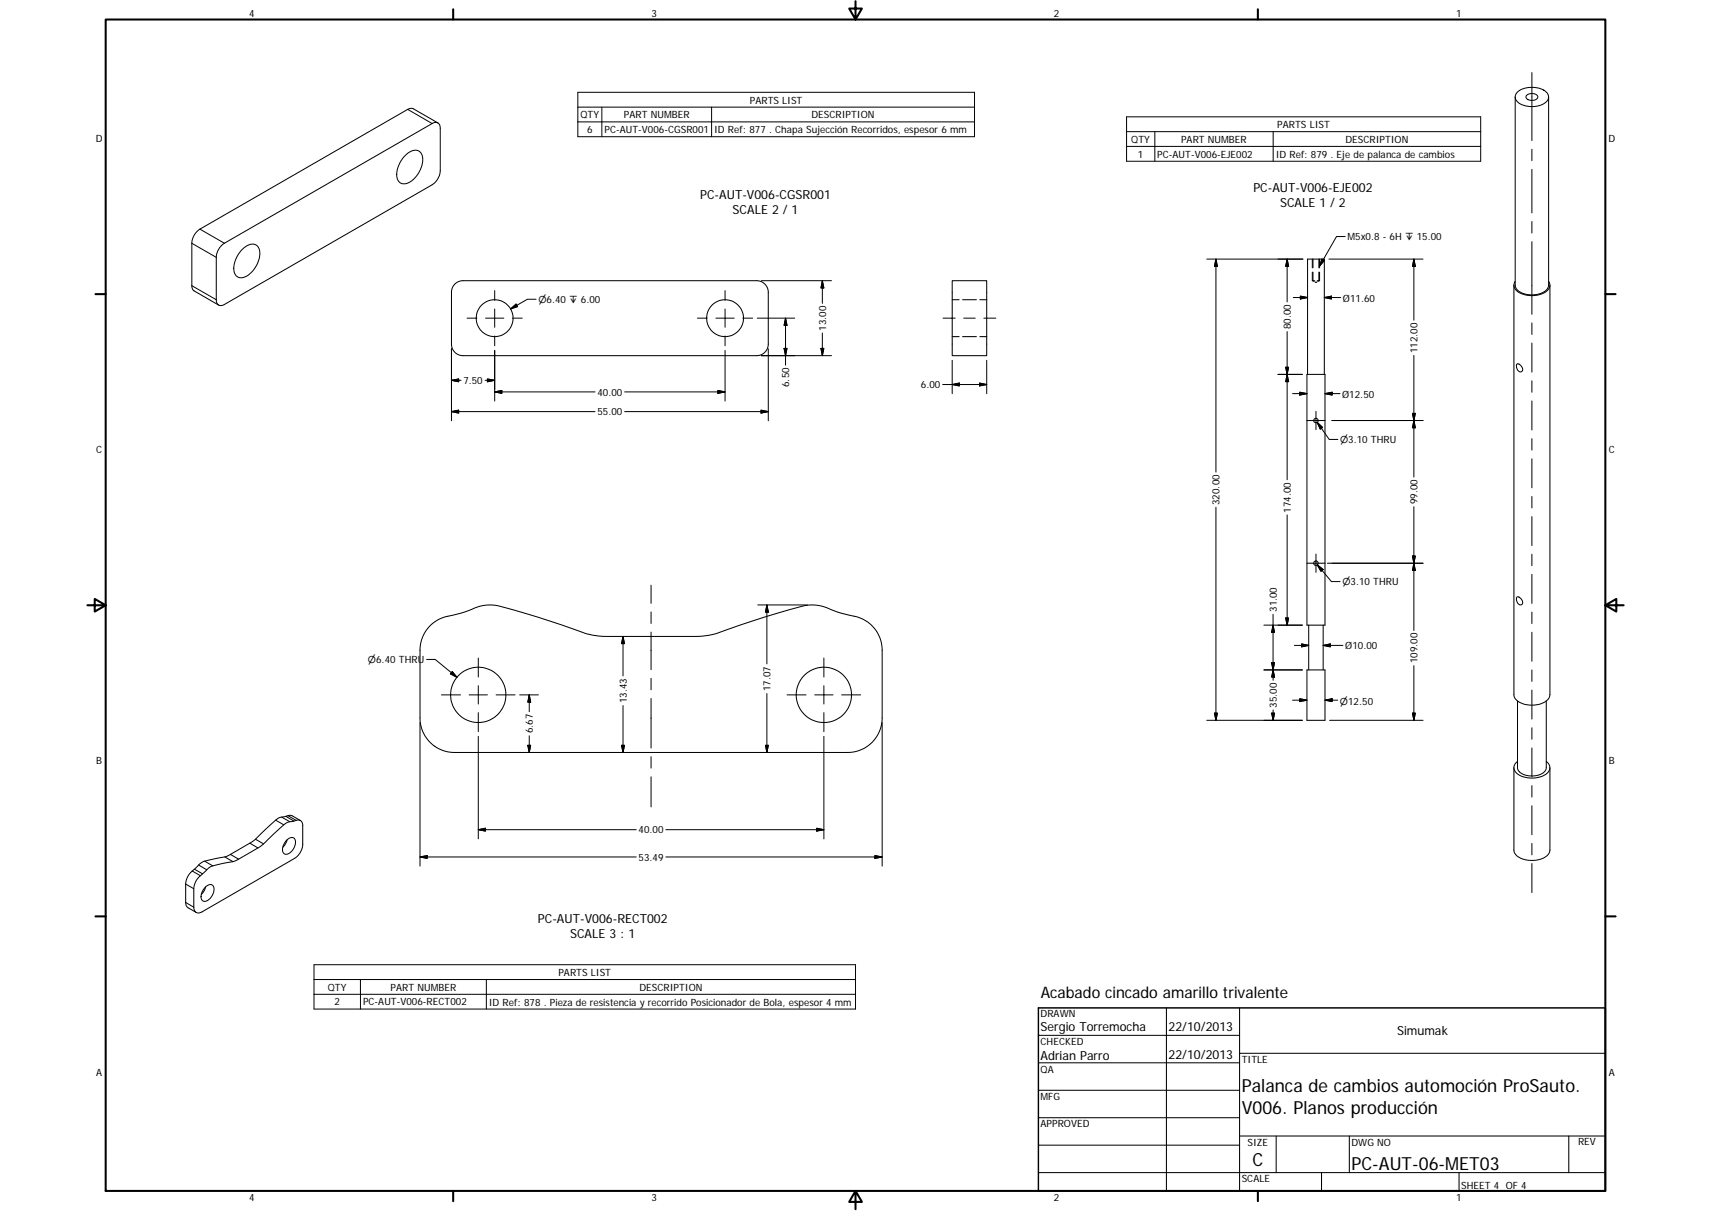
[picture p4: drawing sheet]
<svg xmlns="http://www.w3.org/2000/svg" width="594mm" height="420mm" viewBox="0 0 594 420" stroke-linecap="round" stroke-linejoin="round" font-family="sans-serif">
<g fill="none" stroke="#000" stroke-width=".36">
<path d="M526.1 33.6v65.4a4.6 4.6 0 0 0 4.9 3.3 6 6 0 0 0 6.7-3v-65.7M526.9 31.9a8.2 8.2 0 0 1 10.4 .5 2.52 2.52 0 0 1-1.5 3.7 8.2 8.2 0 0 1-9.3-1.2 2.16 2.16 0 0 1 .4-3zM530.2 33a2.59 2.59 0 0 1 3.8 .6 2.44 2.44 0 0 1-4.2 .2zM140.9 53.8a3.7 3.7 0 0 1 5-1 6.3 6.3 0 0 1-.6 7.2 5.9 5.9 0 0 1-5.9 3.6 3.9 3.9 0 0 1-1.3-5.2 10 10 0 0 1 2.8-4.6zM152.1 42.7l-8.6-4.9-.7-.2-.9 .2-72.5 41.7a6.1 6.1 0 0 0-2.8 4.9l.2 15.7 .6 .8 8.5 5M76.9 85.2l1-.8 72.1-41.5a1.71 1.71 0 0 1 2-.2 1.71 1.71 0 0 1 .9 1.8v14.7a6.4 6.4 0 0 1-2.9 4.9l-72.1 41.5a1.72 1.72 0 0 1-2 .2 1.72 1.72 0 0 1-.8-1.8v-14.7a6.3 6.3 0 0 1 1.8-4.1zM83.9 86.8a4.4 4.4 0 0 1 5.2-1.7 5.4 5.4 0 0 1 .3 6.4 7 7 0 0 1-6.3 4.8 3.5 3.5 0 0 1-1.7-4.8 10.7 10.7 0 0 1 2.5-4.7zM158.1 98.4l1.2-.8 1.5-.2h101.9a4 4 0 0 1 4.1 4v18a4 4 0 0 1-4.1 4h-101.9a4 4 0 0 1-4-4v-18.5l.4-1.4zM330.6 97.4h12v26h-12zM455.6 97.4h.9M455.9 94.4v3l.3 .2M455.9 89.9v3"/>
<path d="M456.6 97.8l.3 .2 .4-.2M457.3 97.4h.9M457.9 94.4v3l-.3 .2M457.9 89.9v3M525.6 99v142a4.9 4.9 0 0 0 5.1 3.6 7.1 7.1 0 0 0 7.3-2.9l.2-142.7M526.1 97.6a2.95 2.95 0 0 0 2.3 4.4 8.6 8.6 0 0 0 9.2-1.6 2.16 2.16 0 0 0 .1-2.8M330.6 116.8h2.4M330.6 104h2.4M334.2 116.8h4.8M334.2 104h4.8M340.2 116.8h2.4M340.2 104h2.4"/>
<path d="M453.8 129.9h6.3v87h-6.3zM454 129.9v-40h5.8v40M526.7 126.3a1.74 1.74 0 0 1 1.6 2.6 1.78 1.78 0 0 1-1.6-2.6zM149.1 217.3a12.8 12.8 0 0 1 8.1-3.8l4.1-1.1a22.2 22.2 0 0 1 8.9-2.5h.9a261.6 261.6 0 0 1 33.6 10.2l5.9 .7h30.9l3.6-.2a27.4 27.4 0 0 0 7.7-2.3 226.6 226.6 0 0 1 28.2-8.4 16.2 16.2 0 0 1 8.6 2l3.8 1.2a17.9 17.9 0 0 1 7.8 2.6 12.1 12.1 0 0 1 5.1 9.9v23.5a11.9 11.9 0 0 1-12 12h-136.5a12 12 0 0 1-12-12v-23.5a12 12 0 0 1 3.3-8.3zM454.4 216.9v15.5M459.4 216.9v15.5M526.8 207.1a1.79 1.79 0 0 1 1.5 2.7 1.79 1.79 0 0 1-1.5-2.7zM453.8 232.4h6.3v17.5h-6.3zM526.9 243.2v23.2a4.3 4.3 0 0 0 4.7 2.8 4.9 4.9 0 0 0 5.2-2.5l.1-23.5M525.6 266.4v28.5a4.4 4.4 0 0 0 4.5 3.5 7.7 7.7 0 0 0 7.8-2.4l.3-1.1v-28.5M526.9 264.2a2.65 2.65 0 0 0-1.2 2.7 2.65 2.65 0 0 0 2 2.1 8.7 8.7 0 0 0 10.1-1.5 2.42 2.42 0 0 0-.9-3.3M78.1 297.3l2.8 1.7"/>
<path d="M80 296.4l2.8 1.7M86.7 292.5l2.9 1.7M88.7 291.2l2.8 1.6M97.8 283.5l2.8 1.6M99.2 283.2l-.4 .2a4.3 4.3 0 0 0-3.1 1.1l-7.5 7.1-8.7 5.1-1.4 .6-7.1 1.5a17.3 17.3 0 0 0-4.9 4l-1 1.5-.6 2v7.2l.6 1.3 3 1.8M99.2 283.2l1.1-.3h.9l3.1 1.8M99.2 283.2l2.9 1.7M99.3 291.8a1.83 1.83 0 0 1 3.1-.5 4.2 4.2 0 0 1-3.4 5.1 2.32 2.32 0 0 1-.4-3.5zM99.7 291.4l-.6 1.4-.9 1.2M67.5 301.6l2.8 1.6M69 300.1l2.8 1.7M69.3 304.1l1.5-1.4a6.5 6.5 0 0 1 3.1-2.3l7-1.4 1.9-.9 7.7-4.5 8-7.4a6.6 6.6 0 0 1 3.9-1.4 1.73 1.73 0 0 1 2-.1 1.73 1.73 0 0 1 .7 1.8v6.4a6.4 6.4 0 0 1-2.8 4.9l-32.2 18.6a1.74 1.74 0 0 1-2 .2 1.74 1.74 0 0 1-.8-1.9l.1-7.1 .7-2.1z"/>
<path d="M71.3 307.8a1.6 1.6 0 0 1 1.5-.9 1.6 1.6 0 0 1 1.4 1 4.3 4.3 0 0 1-3.4 4.8 2.35 2.35 0 0 1-.5-3.5zM71.4 307.7l-.6 1.4-.9 1.2M360.5 359.2h69.9M405 349.7v63.5M430.4 349.7v63.5M360.5 368.7h69.9M360.5 378.3h69.9M430.4 365.4h127M360.5 387.8h69.9M360.5 397.3h69.9M430.4 394.1h127M443.1 394.1v12.7"/>
<path d="M468.5 394.1v12.7M544.7 394.1v12.7M360.5 406.8h196.9M458.8 406.8v6.4M506.6 406.8v6.4"/>
<circle cx="171.7" cy="110.4" r="6.4"/>
<circle cx="251.7" cy="110.4" r="6.4"/>
<circle cx="456.9" cy="145.9" r=".78"/>
<circle cx="456.9" cy="195.4" r=".78"/>
<circle cx="166.1" cy="241.1" r="9.6"/>
<circle cx="286.1" cy="241.1" r="9.6"/>
</g>
<g fill="none" stroke="#000" stroke-width=".35">
<path d="M141.6 38l8.4 4.9M200.6 32h137.8v15.4h-137.8zM200.6 37.2h137.8M209 37.2v10.2M247.1 37.2v10.2M531.9 25.2v23.6M200.6 42.3h137.8M391.2 40.5h122.9v15.4h-122.9zM391.2 45.7h122.9M391.2 50.8h122.9M401 45.7v10.2M442.1 45.7v10.2"/>
<path d="M531.9 51.8v4M531.9 58.8v15.1M69.4 79.5l8.5 4.9M531.9 76.9v4M66.6 99.1l8.5 4.9M66.6 84.4l8.5 4.9M264.3 97.4h24.4M285.5 97.4v7.9M285.5 97.4l.5 2.5h-1zM419 89.9h33.4M422.2 89.9v73.9M422.2 89.9l.5 2.5h-1z"/>
<path d="M446.9 89.9l.5 2.5h-1zM446.9 89.9v14.9M455.6 89.9v3M455.6 94.4v3M458.2 89.9v3M458.2 94.4v3M459 89.9l.8 .5-1.6 1.9zM461.4 89.9h32.7M467.1 82.1h-3l-5.9 10.2M490.9 89.9l.5 2.5h-1zM490.9 89.9v21.2M531.9 83.8v25.3"/>
<path d="M162.2 110.4h3.4M168.6 110.4h6.3M171.8 100.8v3.4M171.8 107.2v6.4M171.8 116.6v3.4M177.3 107.2l1.9-1.7 .5 .9zM177.9 110.4h3.4M186.1 103.8h-3l-5.8 3.4M242.2 110.4h3.4M248.6 110.4h6.3M251.7 100.8v3.4M251.7 107.2v6.4"/>
<path d="M251.7 116.6v3.4M257.9 110.4h3.4M262.9 110.4h13M272.7 110.4v16.3M272.7 110.4l.6 2.5h-1.1zM285.5 115.5v7.9M327.4 110.4h4.2M334.6 110.4h4M341.6 110.4h4.2M446.9 115v51.5M449 103.2h5M451.5 102.7l2.5 .5-2.5 .5z"/>
<path d="M459.8 103.2h5.7M459.8 103.2l2.5-.5v1zM531.9 112v4M531.9 119v10.1M156.8 132l2.5-.5v1zM156.8 132h3.3M156.8 121v25M168.4 132h3.4M169.2 131.5l2.6 .5-2.6 .5zM171.8 136l2.4-.5v1zM171.8 136h34.8M171.8 121.6v17.5"/>
<path d="M216.9 136h34.8M249.3 135.5l2.4 .5-2.4 .5zM251.7 121.6v17.5M266.8 121v25M272.2 120.9h1.1l-.6 2.5zM285 120.9h1l-.5 2.5zM288.7 123.4h-24.4M327.3 133.4h15.3M330.6 125v11.6M330.6 133.4l2.5-.5v1zM340.1 132.9l2.5 .5-2.5 .5zM342.6 125v11.6"/>
<path d="M443.7 129.9h8.5M446.4 127.4h1l-.5 2.5zM446.9 129.9l.5 2.5h-1zM448.8 136.6h5M451.3 136.1l2.5 .5-2.5 .5zM460.1 136.6l2.4-.5v1zM460.1 136.6h5.2M490.9 123.3v42.2M531.9 132.1v4M531.9 139.1v10.1M156.8 142.8l2.5-.5v1zM156.8 142.8h49.8"/>
<path d="M216.9 142.8h49.9M264.2 142.3l2.6 .5-2.6 .5zM453.7 145.9h6.4M456.9 142.7v6.4M457.3 146.5l4.2 6h3M457.3 146.5l1.9 1.8-.8 .6zM462.5 145.9h31.6M490.4 143.4h1l-.5 2.5zM490.9 145.9l.5 2.5h-1zM531.9 152.2v4M531.9 159.2v10M422.2 176v73.9"/>
<path d="M446.9 178.6v38.3M490.9 175.8v43M531.9 172.3v3.9M531.9 179.2v10.1M453.7 195.4h6.4M456.9 192.2v6.4M457.4 196l2 1.6-.7 .6zM457.4 196l4.9 5.8h3M460.9 195.4h33.2M490.4 192.9h1l-.5 2.5zM490.9 195.4l.5 2.5h-1zM531.9 192.3v4"/>
<path d="M531.9 199.3v10.1M226.1 203v6.3M226.1 212.3v4M226.1 219.3v13M263.1 209.9h17.3M266.3 209.9v20.4M266.3 209.9l.5 2.5h-1zM438.8 216.9h13.4M442 216.9l.5 2.5h-1zM442 213.1v22.9M446.4 214.4h1l-.5 2.5zM531.9 212.4v3.9"/>
<path d="M531.9 219.4v10M148.1 228.8h3l7.6 6.2M157 233l1.7 2-2.3-1.2zM166.1 228.3v6.6M166.1 237.9v6.4M216.3 220.8l.5 2.5h-1zM216.3 220.8v13.7M226.1 235.4v3.9M286.1 228.3v6.6M286.1 237.9v6.4M438.8 232.4h13.4M441.5 229.9h1l-.5 2.5z"/>
<path d="M442 232.4l.5 2.5h-1zM449.4 223.9h5M451.9 223.4l2.5 .5-2.5 .5zM459.4 223.9l2.5-.5v1zM459.4 223.9h6.9M490.9 230.9v19M531.9 232.4v4M531.9 239.4v10.1M145.8 250.7v49.8M153.3 241.1h6.6M162.9 241.1h6.3M166.1 247.2v6.7"/>
<path d="M166.1 255.5v35.5M172.2 241.1h6.7M180.4 241.1h6.5M183.3 258.6h.9l-.4 2.5zM183.8 241.1v5.8M183.8 255.3v5.8M183.8 241.1l.4 2.5h-.9zM215.8 258.6h1l-.5 2.5zM216.3 244.8v16.3M226.1 242.3v17.2M265.8 258.6h1l-.5 2.5zM266.3 240.6v20.5"/>
<path d="M273.3 241.1h6.6M282.9 241.1h6.3M286.1 247.2v6.7M286.1 255.5v35.5M292.2 241.1h6.6M306.3 250.7v49.8M419 249.9h33.2M421.7 247.4h1l-.5 2.5zM441.5 247.4h1l-.5 2.5zM442 246.3v3.6M448.8 242.9h5M451.3 242.4l2.5 .5-2.5 .5z"/>
<path d="M460.1 242.9l2.4-.5v1zM460.1 242.9h4.4M461.6 249.9h32.5M490.4 247.4h1l-.5 2.5zM531.9 252.5v4M531.9 259.5v10.1M226.1 262.5v4M226.1 269.5v10.5M531.9 272.6v3.9M531.9 279.5v10.1M71 298.8l2.9 1.6M95.7 284.5l2.8 1.7"/>
<path d="M100 283l2.8 1.6M145.8 297.3l2.5-.5v1zM145.8 297.3h75.1M166.1 287.9l2.5-.5v1zM166.1 287.9h54.8M231.2 287.9h54.9M231.2 297.3h75.1M283.6 287.4l2.5 .5-2.5 .5zM303.8 296.8l2.5 .5-2.5 .5zM531.9 292.6v4M531.9 299.6v10.1M64.5 313.1l2.8 1.6"/>
<path d="M64.5 306.7l2.8 1.7M66.8 302.2l2.8 1.6M109 334.7h188v15.4h-188zM109 339.9h188M125.2 339.9v10.2M168.9 339.9v10.2M109 345h188"/>
</g>
<g fill="none" stroke="#000" stroke-width=".71">
<path d="M36.7 6.8h520.7v406.4h-520.7zM157.3 3.2v3.6M297 .4v6.4l-2.2-3.8h4.5l-2.3 3.8M436.7 3.2v3.6M33.1 102h3.6M557.4 102h3.6M30.3 210h6.4l-3.8-2.2v4.4l3.8-2.2M557.4 210l3.8 2.2v-4.4l-3.8 2.2h6.3M33.1 317.9h3.6M557.4 317.9h3.6M157.3 413.2v3.6M297 413.2l2.3 3.8h-4.5l2.2-3.8v6.3"/>
<path d="M436.7 413.2v3.6"/>
</g>
<path d="M360.5 349.7h196.9v63.5h-196.9z" fill="none" stroke="#000" stroke-width=".51"/>
<g fill="#000" stroke="#000" stroke-width=".35">
<path d="M285.5 97.4l.5 2.5h-1zM422.2 89.9l.5 2.5h-1zM446.9 89.9l.5 2.5h-1zM459 89.9l.8 .5-1.6 1.9zM490.9 89.9l.5 2.5h-1zM177.3 107.2l1.9-1.7 .5 .9zM272.7 110.4l.6 2.5h-1.1zM451.5 102.7l2.5 .5-2.5 .5zM459.8 103.2l2.5-.5v1zM156.8 132l2.5-.5v1zM169.2 131.5l2.6 .5-2.6 .5zM171.8 136l2.4-.5v1z"/>
<path d="M249.3 135.5l2.4 .5-2.4 .5zM272.2 120.9h1.1l-.6 2.5zM285 120.9h1l-.5 2.5zM330.6 133.4l2.5-.5v1zM340.1 132.9l2.5 .5-2.5 .5zM446.4 127.4h1l-.5 2.5zM446.9 129.9l.5 2.5h-1zM451.3 136.1l2.5 .5-2.5 .5zM460.1 136.6l2.4-.5v1zM156.8 142.8l2.5-.5v1zM264.2 142.3l2.6 .5-2.6 .5zM457.3 146.5l1.9 1.8-.8 .6z"/>
<path d="M490.4 143.4h1l-.5 2.5zM490.9 145.9l.5 2.5h-1zM457.4 196l2 1.6-.7 .6zM490.4 192.9h1l-.5 2.5zM490.9 195.4l.5 2.5h-1zM266.3 209.9l.5 2.5h-1zM442 216.9l.5 2.5h-1zM446.4 214.4h1l-.5 2.5zM157 233l1.7 2-2.3-1.2zM216.3 220.8l.5 2.5h-1zM441.5 229.9h1l-.5 2.5zM442 232.4l.5 2.5h-1z"/>
<path d="M451.9 223.4l2.5 .5-2.5 .5zM459.4 223.9l2.5-.5v1zM183.3 258.6h.9l-.4 2.5zM183.8 241.1l.4 2.5h-.9zM215.8 258.6h1l-.5 2.5zM265.8 258.6h1l-.5 2.5zM421.7 247.4h1l-.5 2.5zM441.5 247.4h1l-.5 2.5zM451.3 242.4l2.5 .5-2.5 .5zM460.1 242.9l2.4-.5v1zM490.4 247.4h1l-.5 2.5zM145.8 297.3l2.5-.5v1z"/>
<path d="M166.1 287.9l2.5-.5v1zM283.6 287.4l2.5 .5-2.5 .5zM303.8 296.8l2.5 .5-2.5 .5z"/>
</g>
<g font-size="6.3">
<text x="431.1" y="379">Palanca de cambios automoción ProSauto.</text>
<text x="431.1" y="386.6">V006. Planos producción</text>
<text x="434.8" y="404.7">C</text>
<text x="469.2" y="406">PC-AUT-06-MET03</text>
</g>
<text font-size="5.5" x="361.4" y="346.1">Acabado cincado amarillo trivalente</text>
<g font-size="4.4">
<text x="243.1" y="69.1">PC-AUT-V006-CGSR001</text>
<text x="435.2" y="66.7">PC-AUT-V006-EJE002</text>
<text x="444.5" y="71.9">SCALE 1 / 2</text>
<text x="254.4" y="74.3">SCALE 2 / 1</text>
<text x="186.8" y="320.1">PC-AUT-V006-RECT002</text>
<text x="197.9" y="325.3">SCALE 3 : 1</text>
<text x="361.3" y="357.5">Sergio Torremocha</text>
<text x="405.8" y="357.8">22/10/2013</text>
<text x="485.1" y="359.2">Simumak</text>
<text x="361.3" y="367.9">Adrian Parro</text>
<text x="405.8" y="367.3">22/10/2013</text>
</g>
<g font-size="3.5">
<text x="86.6" y="5.8">4</text>
<text x="226.3" y="5.8">3</text>
<text x="365.9" y="5.8">2</text>
<text x="505.6" y="5.8">1</text>
<text x="260.3" y="35.9">PARTS LIST</text>
<text x="201.5" y="41">QTY</text>
<text x="216.6" y="41">PART NUMBER</text>
<text x="281.8" y="41">DESCRIPTION</text>
<text x="203.9" y="46.2">6</text>
<text x="209.9" y="46.2">PC-AUT-V006-CGSR001</text>
<text x="248" y="46.3">ID Ref: 877 . Chapa Sujección Recorridos, espesor 6 mm</text>
<text x="443.5" y="44.4">PARTS LIST</text>
<text x="33.2" y="49.4">D</text>
<text x="392.8" y="49.5">QTY</text>
<text x="410.1" y="49.5">PART NUMBER</text>
<text x="467.1" y="49.5">DESCRIPTION</text>
<text x="558.5" y="49.4">D</text>
<text x="395.1" y="54.7">1</text>
<text x="401.8" y="54.7">PC-AUT-V006-EJE002</text>
<text x="442.9" y="54.7">ID Ref: 879 . Eje de palanca de cambios</text>
<text x="467.8" y="83.3">M5x0.8 - 6H ↧ 15.00</text>
<text x="466.3" y="104.6">Ø11.60</text>
<text x="286.8" y="114.7" transform="rotate(-90 286.8 114.7)">13.00</text>
<text x="448.2" y="114.3" transform="rotate(-90 448.2 114.3)">80.00</text>
<text x="492.2" y="122.5" transform="rotate(-90 492.2 122.5)">112.00</text>
<text x="160.9" y="133.3">7.50</text>
<text x="207.4" y="137.2">40.00</text>
<text x="274" y="134.3" transform="rotate(-90 274 134.3)">6.50</text>
<text x="319.7" y="134.7">6.00</text>
<text x="466" y="138">Ø12.50</text>
<text x="207.4" y="144.1">55.00</text>
<text x="33.4" y="157.3">C</text>
<text x="558.6" y="157.3">C</text>
<text x="423.4" y="175.2" transform="rotate(-90 423.4 175.2)">320.00</text>
<text x="448.2" y="177.9" transform="rotate(-90 448.2 177.9)">174.00</text>
<text x="492.2" y="175" transform="rotate(-90 492.2 175)">99.00</text>
<text x="443.3" y="212.3" transform="rotate(-90 443.3 212.3)">31.00</text>
<text x="467.1" y="225.3">Ø10.00</text>
<text x="492.2" y="230.1" transform="rotate(-90 492.2 230.1)">109.00</text>
<text x="267.6" y="239.8" transform="rotate(-90 267.6 239.8)">17.07</text>
<text x="217.6" y="244" transform="rotate(-90 217.6 244)">13.43</text>
<text x="443.3" y="245.5" transform="rotate(-90 443.3 245.5)">35.00</text>
<text x="185" y="254.5" transform="rotate(-90 185 254.5)">6.67</text>
<text x="33.4" y="265.2">B</text>
<text x="558.6" y="265.2">B</text>
<text x="221.7" y="289.1">40.00</text>
<text x="221.7" y="298.6">53.49</text>
<text x="193.9" y="338.5">PARTS LIST</text>
<text x="113.8" y="343.7">QTY</text>
<text x="135.6" y="343.7">PART NUMBER</text>
<text x="222" y="343.7">DESCRIPTION</text>
<text x="116.2" y="348.8">2</text>
<text x="126.1" y="348.8">PC-AUT-V006-RECT002</text>
<text x="169.7" y="348.9">ID Ref: 878 . Pieza de resistencia y recorrido Posicionador de Bola, espesor 4 mm</text>
<text x="361.3" y="353">DRAWN</text>
<text x="361.3" y="362.5">CHECKED</text>
<text x="431.1" y="368.7">TITLE</text>
<text x="33.4" y="373.2">A</text>
<text x="361.3" y="372.1">QA</text>
<text x="558.6" y="373.2">A</text>
<text x="361.3" y="381.6">MFG</text>
<text x="361.3" y="391.2">APPROVED</text>
<text x="433.2" y="397.5">SIZE</text>
<text x="469.2" y="397.5">DWG NO</text>
<text x="547.9" y="397.4">REV</text>
<text x="431.1" y="410.2">SCALE</text>
<text x="507.3" y="412.4">SHEET 4 OF 4</text>
<text x="86.6" y="416.7">4</text>
<text x="226.3" y="416.7">3</text>
<text x="365.9" y="416.7">2</text>
<text x="505.6" y="416.7">1</text>
</g>
<g font-size="3.3">
<text x="186.9" y="105.1">⌀6.40 ↧ 6.00</text>
<text x="465.3" y="153.8">⌀3.10 THRU</text>
<text x="466.1" y="203.1">⌀3.10 THRU</text>
<text x="127.8" y="230">⌀6.40 THRU</text>
<text x="465.3" y="244.7">⌀12.50</text>
</g>
</svg>
